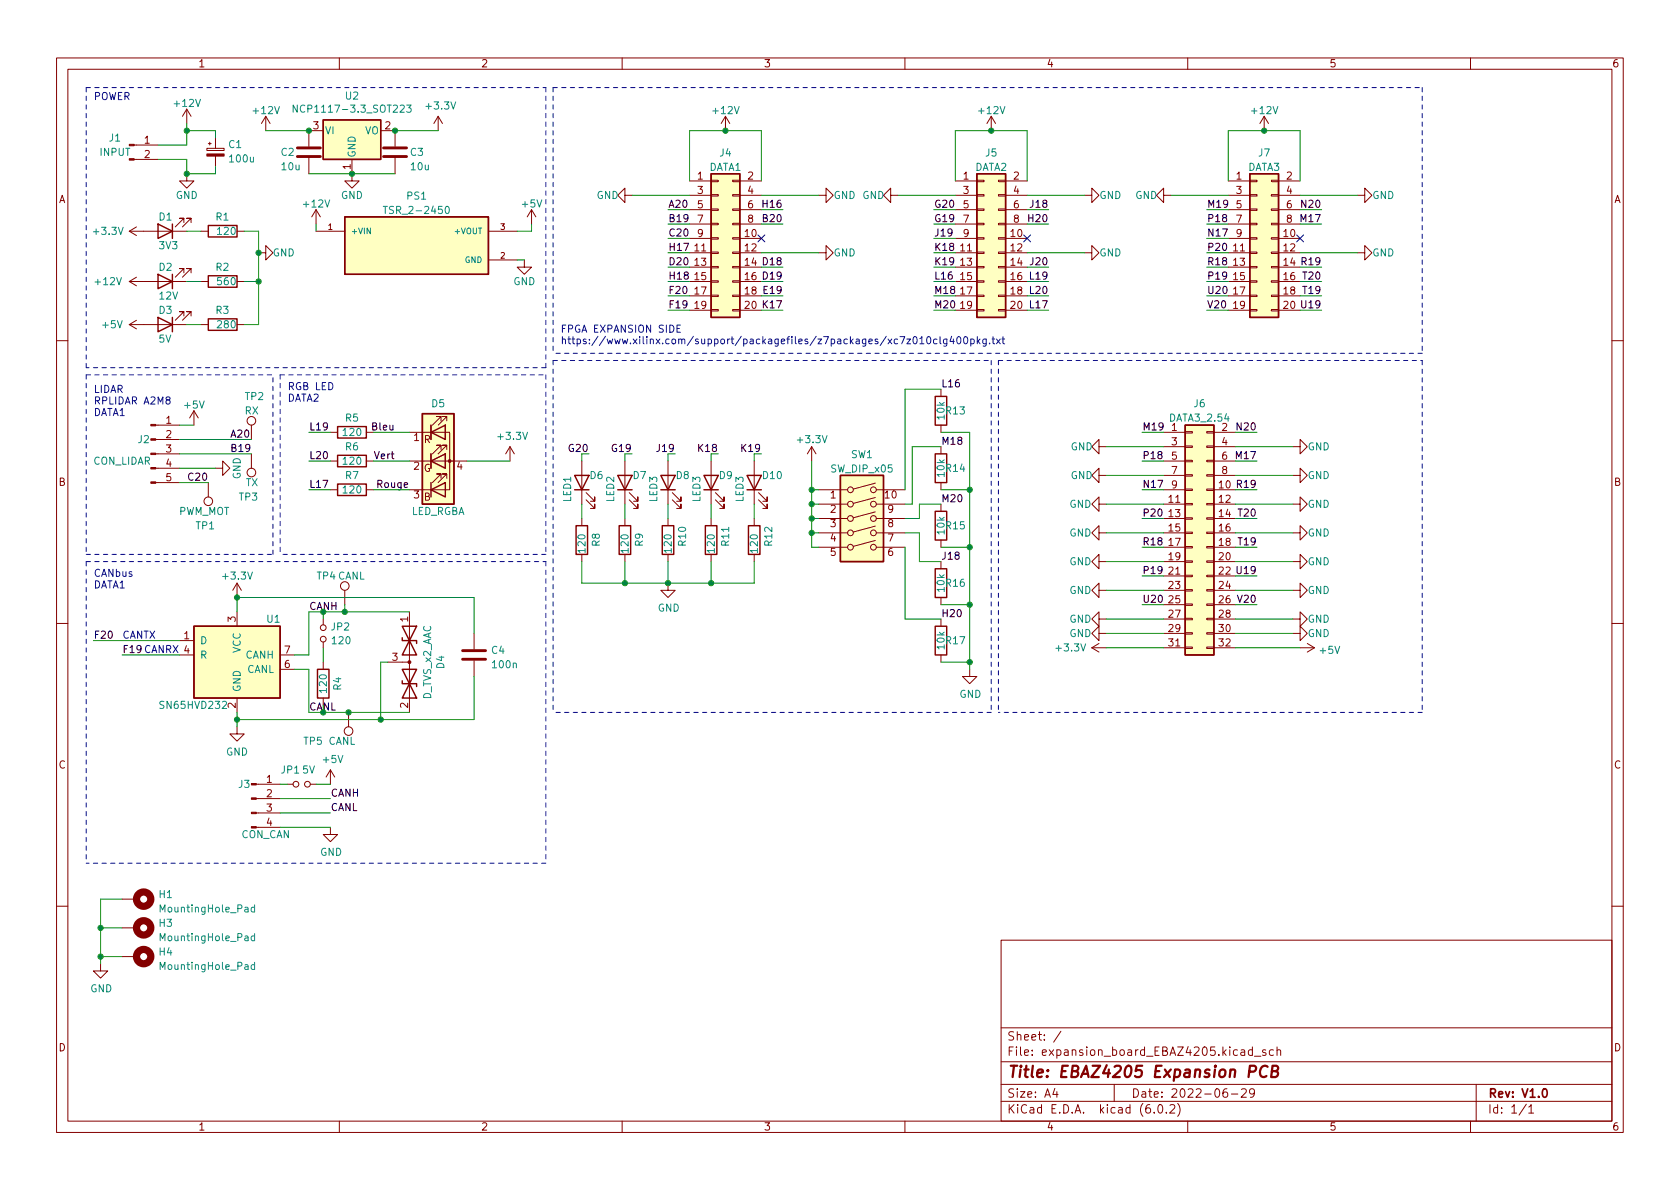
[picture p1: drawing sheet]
<svg xmlns="http://www.w3.org/2000/svg" width="297mm" height="210mm" viewBox="0 0 297 210" stroke-linecap="round" stroke-linejoin="round" font-family="sans-serif">
<g fill="none" stroke="#840000" stroke-width=".18">
<path d="M10 10.2h277v190.1h-277zM12 12.2h273v186.1h-273zM33 19.3l-.7 1.3M33 19.3v2.5M33 19.3l.8 1.3M60 10.2v2M110 10.2v2M160 10.2v2M210 10.2v2M260 10.2v2M23.7 28.2h4.2M23.7 25.6h4.2"/>
<path d="M32.5 39.4v-.8h-.8h.8l-1.5 1.5M33 30.7v1.3h1.3l-1.3 1.3-1.3-1.3h1.3M33.8 39.4v-.8h-.8h.8l-1.5 1.5M36.6 26.2h3v.4h-3zM36.8 25.4h.5M37.1 25.1v.5M38.1 24.4v1.8M38.1 27.6v1.9M47 20.6l-.8 1.2M47 20.6v2.5M47 20.6l.8 1.2M54.6 27.9v2.8"/>
<path d="M55.9 37.1l-.8 1.2M55.9 37.1v2.5M55.9 37.1l.7 1.2M57.1 23.1h-2.5v2.8M62.2 28.2v3.8h1.3l-1.3 1.3-1.2-1.3h1.2M67.3 23.1h2.5v2.8M69.8 27.9v2.8M77.5 20.6l-.8 1.2M77.5 20.6v2.5M77.5 20.6l.7 1.2M94 37.1l-.8 1.2M94 37.1v2.5"/>
<path d="M94 37.1l.7 1.2M110.5 34.5v-1.2l-1.3 1.2 1.3 1.3v-1.3h1.3M121.9 32h3.8M121.9 34.5h3.8M121.9 37.1h3.8M121.9 39.6h3.8M125.7 39.5h1.3v.2h-1.3zM125.7 37h1.3v.2h-1.3zM125.7 34.4h1.3v.3h-1.3zM125.7 31.9h1.3v.2h-1.3zM128.3 20.6l-.8 1.2M128.3 20.6v2.5"/>
<path d="M128.3 20.6l.7 1.2M129.5 39.5h1.3v.2h-1.3zM129.5 37h1.3v.2h-1.3zM129.5 34.4h1.3v.3h-1.3zM129.5 31.9h1.3v.2h-1.3zM130.8 32h3.8M130.8 34.5h3.8M130.8 37.1h3.8M130.8 39.6h3.8M144.8 34.5h1.2v-1.2l1.3 1.2-1.3 1.3v-1.3M157.5 34.5v-1.2l-1.3 1.2 1.3 1.3v-1.3h1.2M168.9 32h3.8"/>
<path d="M168.9 34.5h3.8M168.9 37.1h3.8M168.9 39.6h3.8M172.7 39.5h1.3v.2h-1.3zM172.7 37h1.3v.2h-1.3zM172.7 34.4h1.3v.3h-1.3zM172.7 31.9h1.3v.2h-1.3zM175.3 20.6l-.8 1.2M175.3 20.6v2.5M175.3 20.6l.7 1.2M176.5 39.5h1.3v.2h-1.3zM176.5 37h1.3v.2h-1.3z"/>
<path d="M176.5 34.4h1.3v.3h-1.3zM176.5 31.9h1.3v.2h-1.3zM177.8 32h3.8M177.8 34.5h3.8M177.8 37.1h3.8M177.8 39.6h3.8M191.8 34.5h1.2v-1.2l1.3 1.2-1.3 1.3v-1.3M205.7 34.5v-1.2l-1.2 1.2 1.2 1.3v-1.3h1.3M217.2 32h3.8M217.2 34.5h3.8M217.2 37.1h3.8M217.2 39.6h3.8"/>
<path d="M221 39.5h1.2v.2h-1.2zM221 37h1.2v.2h-1.2zM221 34.4h1.2v.3h-1.2zM221 31.9h1.2v.2h-1.2zM223.5 20.6l-.7 1.2M223.5 20.6v2.5M223.5 20.6l.8 1.2M224.8 39.5h1.3v.2h-1.3zM224.8 37h1.3v.2h-1.3zM224.8 34.4h1.3v.3h-1.3zM224.8 31.9h1.3v.2h-1.3zM226.1 32h3.8"/>
<path d="M226.1 34.5h3.8M226.1 37.1h3.8M226.1 39.6h3.8M240 34.5h1.3v-1.2l1.3 1.2-1.3 1.3v-1.3M22.9 49.8h10.1M22.9 40.9l1.2 .8M22.9 40.9h10.1M22.9 57.4l1.2 .8M22.9 57.4h10.1M22.9 49.8l1.2 .7M24.1 40.1l-1.2 .8M24.1 56.6l-1.2 .8"/>
<path d="M24.1 49l-1.2 .8M32.5 48.3v-.8h-.8h.8l-1.5 1.5M32.5 55.9v-.8h-.8h.8l-1.5 1.5M33.8 48.3v-.8h-.8h.8l-1.5 1.5M33.8 55.9v-.8h-.8h.8l-1.5 1.5M35.6 49.8h1.2M35.6 40.9h1.2M35.6 57.4h1.2M41.9 49.8h1.3M41.9 40.9h1.3M41.9 57.4h1.3M45.7 44.7h1.3v-1.3l1.3 1.3-1.3 1.3v-1.3"/>
<path d="M55.9 40.9h5.1M86.4 40.9h5M86.4 46h5M92.7 46v1.2h1.3l-1.3 1.3-1.3-1.3h1.3M121.9 49.8h3.8M121.9 42.2h3.8M121.9 44.7h3.8M121.9 47.2h3.8M121.9 52.3h3.8M121.9 54.9h3.8M125.7 54.7h1.3v.3h-1.3zM125.7 52.2h1.3v.2h-1.3z"/>
<path d="M125.7 49.7h1.3v.2h-1.3zM125.7 47.1h1.3v.3h-1.3zM125.7 44.6h1.3v.2h-1.3zM125.7 42h1.3v.3h-1.3zM129.5 54.7h1.3v.3h-1.3zM129.5 52.2h1.3v.2h-1.3zM129.5 49.7h1.3v.2h-1.3zM129.5 47.1h1.3v.3h-1.3zM129.5 44.6h1.3v.2h-1.3zM129.5 42h1.3v.3h-1.3zM130.8 49.8h3.8M130.8 42.2h3.8"/>
<path d="M130.8 44.7h3.8M130.8 47.2h3.8M130.8 52.3h3.8M130.8 54.9h3.8M144.8 44.7h1.2v-1.3l1.3 1.3-1.3 1.3v-1.3M168.9 49.8h3.8M168.9 42.2h3.8M168.9 44.7h3.8M168.9 47.2h3.8M168.9 52.3h3.8M168.9 54.9h3.8M172.7 54.7h1.3v.3h-1.3z"/>
<path d="M172.7 52.2h1.3v.2h-1.3zM172.7 49.7h1.3v.2h-1.3zM172.7 47.1h1.3v.3h-1.3zM172.7 44.6h1.3v.2h-1.3zM172.7 42h1.3v.3h-1.3zM176.5 54.7h1.3v.3h-1.3zM176.5 52.2h1.3v.2h-1.3zM176.5 49.7h1.3v.2h-1.3zM176.5 47.1h1.3v.3h-1.3zM176.5 44.6h1.3v.2h-1.3zM176.5 42h1.3v.3h-1.3zM177.8 49.8h3.8"/>
<path d="M177.8 42.2h3.8M177.8 44.7h3.8M177.8 47.2h3.8M177.8 52.3h3.8M177.8 54.9h3.8M191.8 44.7h1.2v-1.3l1.3 1.3-1.3 1.3v-1.3M217.2 49.8h3.8M217.2 42.2h3.8M217.2 44.7h3.8M217.2 47.2h3.8M217.2 52.3h3.8M217.2 54.9h3.8"/>
<path d="M221 54.7h1.2v.3h-1.2zM221 52.2h1.2v.2h-1.2zM221 49.7h1.2v.2h-1.2zM221 47.1h1.2v.3h-1.2zM221 44.6h1.2v.2h-1.2zM221 42h1.2v.3h-1.2zM224.8 54.7h1.3v.3h-1.3zM224.8 52.2h1.3v.2h-1.3zM224.8 49.7h1.3v.2h-1.3zM224.8 47.1h1.3v.3h-1.3zM224.8 44.6h1.3v.2h-1.3zM224.8 42h1.3v.3h-1.3z"/>
<path d="M226.1 49.8h3.8M226.1 42.2h3.8M226.1 44.7h3.8M226.1 47.2h3.8M226.1 52.3h3.8M226.1 54.9h3.8M240 44.7h1.3v-1.3l1.3 1.3-1.3 1.3v-1.3M10 60.2h2M27.5 77.7h4.2M27.5 75.2h4.2M34.3 72.6l-.8 1.3M34.3 72.6v2.6"/>
<path d="M34.3 72.6l.8 1.3M44.4 75.2v2.5M58.4 76.4h1.3M64.8 76.4h1.2M72.4 76.4h7.1v10.2h-7.1M76.2 75.2v2.5M78 79.5v-.8h-.8h.8l-1.5 1.6M78 74.4v-.7h-.8h.8l-1.5 1.5M78.7 75.2v2.5zM78.7 75.2h.1M79 79.5v-.8h-.8h.8l-1.5 1.6M79 74.4v-.7h-.8h.8l-1.5 1.5"/>
<path d="M90.2 79l-.8 1.3M90.2 79v2.5M90.2 79l.7 1.3M143.5 79l-.8 1.3M143.5 79v2.5M143.5 79l.8 1.3M166.4 68.8v1.3M166.4 75.2v1.2M166.4 79v1.3M194.3 79v-1.3l-1.3 1.3 1.3 1.3v-1.3h1.3M205.7 76.4h3.8M205.7 79h3.8"/>
<path d="M209.5 78.9h1.3v.2h-1.3zM209.5 76.3h1.3v.3h-1.3zM213.4 78.9h1.2v.2h-1.2zM213.4 76.3h1.2v.3h-1.2zM214.6 76.4h3.8M214.6 79h3.8M228.6 79h1.3v-1.3l1.2 1.3-1.2 1.3v-1.3M285 60.2h2M27.5 85.3h4.2M27.5 82.8h4.2M27.5 80.3h4.2M36.8 85.3v2.6"/>
<path d="M38.1 82.8h1.3v-1.3l1.2 1.3-1.2 1.3v-1.3M44.4 80.3v2.5M58.4 86.6h1.3M58.4 81.5h1.3M64.8 86.6h1.2M64.8 81.5h1.2M72.4 81.5h2.5M76.2 80.3v2.5M76.2 81.5h6.3M78 84.6v-.8h-.8h.8l-1.5 1.5M78.7 80.3v2.5zM78.7 80.3h.1"/>
<path d="M79 84.6v-.8h-.8h.8l-1.5 1.5M102.9 81.5v7.6M102.9 91.7v1.3M102.9 98v1.3M103.6 88.4l1.6 1.5v-.8v.8h-.8M103.6 87.1l1.6 1.5v-.7v.7h-.8M110.5 81.5v7.6M110.5 91.7v1.3M110.5 98v1.3M111.3 88.4l1.5 1.5v-.8v.8h-.8M111.3 87.1l1.5 1.5v-.7v.7h-.8M118.1 81.5v7.6"/>
<path d="M118.1 91.7v1.3M118.1 98v1.3M118.9 88.4l1.5 1.5v-.8v.8h-.8M118.9 87.1l1.5 1.5v-.7v.7h-.8M125.7 81.5v7.6M125.7 91.7v1.3M125.7 98v1.3M126.5 88.4l1.5 1.5v-.8v.8h-.7M126.5 87.1l1.5 1.5v-.7v.7h-.7M133.3 81.5v7.6M133.3 91.7v1.3M133.3 98v1.3"/>
<path d="M134.1 88.4l1.5 1.5v-.8v.8h-.7M134.1 87.1l1.5 1.5v-.7v.7h-.7M144.8 86.6h5.1M144.8 89.1h5.1M144.8 91.7h5.1M144.8 94.2h5.1M144.8 96.8h5.1M154.8 95.6l-3.9 1M154.8 93l-3.9 1.1M154.8 90.5l-3.9 1.1M154.8 88l-3.9 1M154.8 85.4l-3.9 1.1"/>
<path d="M154.9 86.6h5.1M154.9 89.1h5.1M154.9 91.7h5.1M154.9 94.2h5.1M154.9 96.8h5.1M166.4 85.3v1.3M166.4 89.1v1.3M166.4 95.5v1.3M166.4 99.3v1.3M194.3 84.1v-1.3l-1.3 1.3 1.3 1.2v-1.2h1.3M194.3 89.1v-1.2l-1.3 1.2 1.3 1.3v-1.3h1.3M194.3 94.2v-1.2l-1.3 1.2 1.3 1.3v-1.3h1.3"/>
<path d="M194.3 99.3v-1.3l-1.3 1.3 1.3 1.3v-1.3h1.3M205.7 86.6h3.8M205.7 81.5h3.8M205.7 89.1h3.8M205.7 91.7h3.8M205.7 94.2h3.8M205.7 96.8h3.8M205.7 99.3h3.8M205.7 84.1h3.8M209.5 99.2h1.3v.2h-1.3zM209.5 96.6h1.3v.3h-1.3zM209.5 94.1h1.3v.3h-1.3z"/>
<path d="M209.5 91.6h1.3v.2h-1.3zM209.5 89h1.3v.3h-1.3zM209.5 86.5h1.3v.2h-1.3zM209.5 83.9h1.3v.3h-1.3zM209.5 81.4h1.3v.3h-1.3zM213.4 99.2h1.2v.2h-1.2zM213.4 96.6h1.2v.3h-1.2zM213.4 94.1h1.2v.3h-1.2zM213.4 91.6h1.2v.2h-1.2zM213.4 89h1.2v.3h-1.2zM213.4 86.5h1.2v.2h-1.2zM213.4 83.9h1.2v.3h-1.2z"/>
<path d="M213.4 81.4h1.2v.3h-1.2zM214.6 86.6h3.8M214.6 81.5h3.8M214.6 89.1h3.8M214.6 91.7h3.8M214.6 94.2h3.8M214.6 96.8h3.8M214.6 99.3h3.8M214.6 84.1h3.8M228.6 84.1h1.3v-1.3l1.2 1.3-1.2 1.2v-1.2M228.6 89.1h1.3v-1.2l1.2 1.2-1.2 1.3v-1.3M228.6 94.2h1.3v-1.2l1.2 1.2-1.2 1.3v-1.3"/>
<path d="M228.6 99.3h1.3v-1.3l1.2 1.3-1.2 1.3v-1.3M10 110.2h2M31.7 113.3h2.6M31.7 115.8h2.6M41.9 103.1v2.6M41.9 108.2v2.5M41.9 103.1l-.8 1.3M41.9 103.1l.8 1.3M49.5 115.8h2.6M49.5 118.4h2.6M57.1 109.5v1M57.1 113.5v1"/>
<path d="M57.1 117.1v1.3M61 104.4v2.5M68.6 117.1h3.8M72.4 108.2v17.8M83.8 112v2.8M83.8 116.8v2.8M118.1 103.1v1.3h1.3l-1.3 1.3-1.3-1.3h1.3M166.4 105.7v1.2M166.4 109.5v1.2M166.4 115.8v1.3M171.4 118.4v1.2h1.3l-1.3 1.3-1.2-1.3h1.2M193 114.5h2.6"/>
<path d="M193 114.5l1.3 .8M194.3 112v-1.3l-1.3 1.3 1.3 1.3v-1.3h1.3M194.3 109.5v-1.3l-1.3 1.3 1.3 1.2v-1.2h1.3M194.3 104.4v-1.3l-1.3 1.3 1.3 1.3v-1.3h1.3M194.3 113.8l-1.3 .7M205.7 114.5h3.8M205.7 101.8h3.8M205.7 104.4h3.8M205.7 106.9h3.8M205.7 109.5h3.8M205.7 112h3.8M209.5 114.4h1.3v.3h-1.3z"/>
<path d="M209.5 111.9h1.3v.2h-1.3zM209.5 109.3h1.3v.3h-1.3zM209.5 106.8h1.3v.3h-1.3zM209.5 104.3h1.3v.2h-1.3zM209.5 101.7h1.3v.3h-1.3zM213.4 114.4h1.2v.3h-1.2zM213.4 111.9h1.2v.2h-1.2zM213.4 109.3h1.2v.3h-1.2zM213.4 106.8h1.2v.3h-1.2zM213.4 104.3h1.2v.2h-1.2zM213.4 101.7h1.2v.3h-1.2zM214.6 114.5h3.8"/>
<path d="M214.6 101.8h3.8M214.6 104.4h3.8M214.6 106.9h3.8M214.6 109.5h3.8M214.6 112h3.8M228.6 104.4h1.3v-1.3l1.2 1.3-1.2 1.3v-1.3M228.6 109.5h1.3v-1.3l1.2 1.3-1.2 1.2v-1.2M228.6 112h1.3v-1.3l1.2 1.3-1.2 1.3v-1.3M229.9 114.5h2.5M231.1 113.8l1.3 .7M232.4 114.5l-1.3 .8M285 110.2h2"/>
<path d="M41.9 128.5v1.3h1.3l-1.3 1.3-1.3-1.3h1.3M41.9 123.4v2.6M45.3 138.7h4.2M50.8 138.7h1M54.9 138.7h1M57.1 123.4v1.3M58.4 136.1l-.7 1.3M58.4 136.1v2.6M58.4 136.1l.8 1.3M61.6 126v2.5M21.6 159h2.5M45.3 143.8h4.2"/>
<path d="M45.3 141.2h4.2M45.7 146.3h3.8M58.4 146.3v1.3h1.3l-1.3 1.2-1.3-1.2h1.3M10 160.2h2M17.8 170.4v1.3h1.2l-1.2 1.3-1.3-1.3h1.3M21.6 169.2h2.5M21.6 164.1h2.5M177 166.3h108v32h-108zM285 160.2h2M60 198.3v2M110 198.3v2M160 198.3v2"/>
<path d="M177 194.8h108M177 191.8h108M177 187.8h108M177 181.8h108M186.5 192.5l-.4 1h1M186.9 193v1M187.6 182.4l-1.3 1.9M197 191.8v3M204.1 196.7v.1M204.9 195.4l.2-.1a.81 .81 0 0 1 .6 .7 .81 .81 0 0 1-.3 .8h-.2a.81 .81 0 0 1-.6-.6 .81 .81 0 0 1 .3-.8zM206.2 196.7v.1M206.9 195.5l.5-.2 .2 .2 .1 .3-.9 1h.9"/>
<path d="M208.2 195.1a1.72 1.72 0 0 1 0 2.3M210 198.3v2M216.9 192.5a.59 .59 0 0 0-.7 .7v.5l.2 .3h.4l.2-.1 .1-.5-.2-.2-.4-.1-.3 .3M217.7 193.5h1.2M219.5 192.7l.6-.2 .2 .2 .1 .3-1 1h1M221.4 185.7l-.4-.1-.3 .3v.4l.2 .3h.5M221.4 185.1v1.5M221.8 193.2l-.3 .3-.4-.1-.2-.2 .2-.6 .4-.1 .2 .2a.99 .99 0 0 1-.3 1.3h-.3M221.8 186.8h1.1M223.8 185.7l-.4-.1-.2 .2 .1 .3 .5 .1v.4h-.6M225.1 185.7l-.4-.1-.3 .3v.4l.2 .3h.5M225.8 185.8l.2-.2 .4 .1v.9"/>
<path d="M225.8 185.1v1.5M260 198.3v2M261 191.8v6.5M269.9 195.3l-1.3 1.9M270.3 195.8l.4-.5v1.5M270.3 196.8h.9"/>
<circle cx="44.4" cy="74.4" r=".76"/>
<circle cx="36.8" cy="88.6" r=".76"/>
<circle cx="44.4" cy="83.6" r=".76"/>
<circle cx="150.4" cy="96.8" r=".51"/>
<circle cx="150.4" cy="94.2" r=".51"/>
<circle cx="150.4" cy="89.1" r=".51"/>
<circle cx="150.4" cy="86.6" r=".51"/>
<circle cx="150.4" cy="91.7" r=".51"/>
<circle cx="154.4" cy="94.2" r=".51"/>
<circle cx="154.4" cy="89.1" r=".51"/>
<circle cx="154.4" cy="86.6" r=".51"/>
<circle cx="154.4" cy="91.7" r=".51"/>
<circle cx="154.4" cy="96.8" r=".51"/>
<circle cx="57.2" cy="111" r=".51"/>
<circle cx="57.2" cy="113" r=".51"/>
<circle cx="61" cy="103.6" r=".76"/>
<circle cx="52.3" cy="138.7" r=".51"/>
<circle cx="54.4" cy="138.7" r=".51"/>
<circle cx="61.6" cy="129.3" r=".76"/>
</g>
<path d="M272.9 192.6l.2-.1a.8 .8 0 0 1 .5 .8 .8 .8 0 0 1-.5 .7 1 1 0 0 1-.2-1.4z" fill="none" stroke="#840000" stroke-width=".3"/>
<path d="M220.9 189.5h.7a.55 .55 0 0 0 .5-.5 .55 .55 0 0 0-.3-.5h-.8l-.2 2M224.1 188.7a.88 .88 0 0 0-1-.1 .88 .88 0 0 0-.3 1 .69 .69 0 0 0 .3 .8 .69 .69 0 0 0 .8-.1M224.9 189.4l.9-.1a.46 .46 0 0 0 .2-.4 .46 .46 0 0 0-.3-.4h-.7l-.2 2h.7a.53 .53 0 0 0 .5-.5 .53 .53 0 0 0-.5-.6" fill="none" stroke="#840000" stroke-width=".4"/>
<g fill="none" stroke="#840000" stroke-width=".25">
<path d="M27.9 39.6l2.6 1.3-2.6 1.3zM30.5 39.6v2.6M36.8 39.9h5.1v2h-5.1zM57.1 21.2h10.2v7h-10.2zM61 38.3h25.4v10.2h-25.4zM125.7 30.7h5.1v25.4h-5.1zM172.7 30.7h5.1v25.4h-5.1zM221 30.7h5.1v25.4h-5.1zM27.9 48.5l2.6 1.3-2.6 1.2zM27.9 56.1l2.6 1.3-2.6 1.3zM30.5 48.5v2.5M30.5 56.1v2.6"/>
<path d="M36.8 48.8h5.1v2h-5.1zM36.8 56.4h5.1v2h-5.1zM59.7 75.4h5.1v2.1h-5.1zM74.7 73.1h5.6v16h-5.6zM76.2 76.4l2.5-1.2v2.5zM76.2 75.2v2.5M165.4 70.1h2v5.1h-2zM209.5 75.2h5.1v40.6h-5.1zM59.7 80.5h5.1v2h-5.1zM59.7 85.6h5.1v2h-5.1zM76.2 86.6l2.5-1.3v2.6zM76.2 81.5l2.5-1.2v2.5z"/>
<path d="M76.2 80.3v2.5M76.2 85.3v2.6M101.6 84.1h2.5l-1.2 2.5zM101.6 86.6h2.5M101.9 93h2v5h-2zM109.2 84.1h2.6l-1.3 2.5zM109.2 86.6h2.6M109.5 93h2v5h-2zM116.8 84.1h2.6l-1.3 2.5zM116.8 86.6h2.6M117.1 93h2v5h-2zM124.5 84.1h2.5l-1.3 2.5z"/>
<path d="M124.5 86.6h2.5M124.7 93h2v5h-2zM132.1 84.1h2.5l-1.3 2.5zM132.1 86.6h2.5M132.3 93h2.1v5h-2.1zM148.6 84.1h7.6v15.2h-7.6zM165.4 80.3h2v5h-2zM165.4 90.4h2v5.1h-2zM34.3 110.7h15.2v12.7h-15.2zM56.1 118.4h2.1v5h-2.1zM71.1 112.8v.5h2.6v.5M71.1 110.7h2.6l-2.6 5.1h2.6z"/>
<path d="M71.1 118.4h2.6l-2.6 5h2.6zM165.4 110.7h2v5.1h-2zM165.4 100.6h2v5.1h-2zM71.1 120.4v.5h2.6v.5"/>
</g>
<g fill="none" stroke="#840000" stroke-width="1.3">
<circle cx="25.4" cy="159" r="1.27"/>
<circle cx="25.4" cy="169.2" r="1.27"/>
<circle cx="25.4" cy="164.1" r="1.27"/>
</g>
<path d="M52.6 18.6v1.2l-.8-1.2v1.2M71.9 18.6h.8l-.4 .5 .3 .1v.5l-.1 .1-.6-.1M67.8 36.5h.7M78.8 36.6l.2-.1a.68 .68 0 0 1 .5 .6 .68 .68 0 0 1-.5 .7l-.2-.2-.1-.3zM45 170.6h-.3l-.3 .2 .1 .6h.5M45 160.5l-.3-.1-.3 .3 .1 .5h.5M45 165.6l-.3-.1-.3 .3 .1 .5h.5M45 160v1.3M45 165.1v1.3M45 170.2v1.2" fill="none" stroke="#008484" stroke-width=".18"/>
<g fill="#840000" stroke="#840000" stroke-width=".18">
<path d="M44.4 146.2h.9v.2h-.9z"/>
<path d="M44.4 143.6h.9v.3h-.9z"/>
<path d="M44.4 141.1h.9v.2h-.9z"/>
<path d="M44.4 138.6h.9v.2h-.9z"/>
<path d="M36.6 27.2h3v.4h-3z"/>
<path d="M22.9 28.1h.8v.2h-.8z"/>
<path d="M22.9 25.5h.8v.3h-.8z"/>
<path d="M26.7 85.2h.8v.3h-.8z"/>
<path d="M26.7 82.7h.8v.2h-.8z"/>
<path d="M26.7 80.1h.8v.3h-.8z"/>
<path d="M26.7 77.6h.8v.2h-.8z"/>
<path d="M26.7 75.1h.8v.2h-.8z"/>
<circle cx="79.5" cy="81.5" r=".25"/>
<circle cx="72.4" cy="117.1" r=".25"/>
</g>
<g fill="#ffffc2" stroke="#ffffc2" stroke-width=".18">
<path d="M57.1 21.2h10.2v7h-10.2z"/>
<path d="M34.3 110.7h15.2v12.7h-15.2z"/>
<path d="M74.7 73.1h5.6v16h-5.6z"/>
<path d="M148.6 84.1h7.6v15.2h-7.6z"/>
<path d="M125.7 30.7h5.1v25.4h-5.1z"/>
<path d="M172.7 30.7h5.1v25.4h-5.1z"/>
<path d="M221 30.7h5.1v25.4h-5.1z"/>
<path d="M61 38.3h25.4v10.2h-25.4z"/>
<path d="M209.5 75.2h5.1v40.6h-5.1z"/>
</g>
<path d="M52.6 26.2h4M52.6 27.7h4M67.8 26.2h4.1M67.8 27.7h4.1M81.8 116.6h4.1M81.8 115.1h4.1" fill="none" stroke="#840000" stroke-width=".51"/>
<g fill="none" stroke="#0000c2" stroke-width=".18">
<path d="M119.7 58.1h.4M120.3 57.5h-.6v1.3h.6M161.5 59.6l.2-.1a.68 .68 0 0 1 .5 .7 .68 .68 0 0 1-.5 .6l-.2-.1-.1-.4zM162.6 59.9l.4-.4v1.3M164 59.6l.1-.1a.68 .68 0 0 1 .5 .7 .68 .68 0 0 1-.5 .6l-.1-.1-.2-.4zM166.2 59.5v1.1l.2 .2M167.4 60v1l-.2 .2h-.3M168.3 59.5l-.3 .9h.7M168.6 60v.8M169.3 59.6l.2-.1a.68 .68 0 0 1 .4 .7 .68 .68 0 0 1-.4 .6 .84 .84 0 0 1-.2-1.2zM170.6 59.6l.1-.1a.68 .68 0 0 1 .4 .7 .68 .68 0 0 1-.4 .6 .84 .84 0 0 1-.1-1.2zM171.6 60v1.2"/>
<path d="M172.8 59.5v1.3M173.3 60l-.5 .4M174.4 60v1l-.3 .2h-.3M175.4 60h.5M175.6 59.5v1.1l.3 .2M176.2 60l.6 .8M176.8 60l-.6 .8M177.2 60h.4M177.3 59.5v1.1l.3 .2M29.6 70.7l-.3-.2 .1-.2 .2-.1h.4l.1 .2-.1 .2-.5 .2-.2 .2v.2l.3 .3h.2l.3-.3v-.2l-.3-.3M162.6 60.8h.8M165.7 60h-.4l-.2 .2 .1 .5h.5"/>
<path d="M167.4 60h-.3l-.3 .2 .1 .5h.5M171.6 60h.4l.3 .2-.2 .5h-.5M172.9 60.3l.4 .5M174.4 60h-.4l-.2 .2 .1 .5h.5M175 60.7v.1"/>
</g>
<g fill="none" stroke="#0000c2" stroke-width=".18" stroke-dasharray=".8 .8">
<path d="M15.2 15.5v49.5M15.2 15.5h81.3M96.5 15.5v49.5M97.8 15.5h153.7M97.8 15.5v47M251.5 15.5v47M15.2 66.3h33.1M15.2 66.3v31.7M49.5 66.3h47M49.5 66.3v31.7M96.5 65h-81.3M96.5 66.3v31.7"/>
<path d="M97.8 63.7h77.5M97.8 63.7v62.3M175.3 63.7v62.3M176.5 63.7v62.3M176.5 63.7h75M251.5 62.5h-153.7M251.5 63.7v62.3M15.2 99.3h81.3M15.2 98h33.1M15.2 99.3v53.3M48.3 98v-31.7M96.5 99.3v53.3"/>
<path d="M96.5 98h-47M175.3 126h-77.5M251.5 126h-75M96.5 152.6h-81.3"/>
</g>
<g fill="none" stroke="#008400" stroke-width=".18">
<path d="M27.9 28.2h5.1v2.5h5.1v-1.2M33 23.1h5.1v1.3M33 21.8v3.8h-5.1M47 23.1h7.6M54.6 30.7h15.2M55.9 39.6v1.3M69.8 23.1h7.7M94 39.6v1.3h-2.6M111.8 34.5h10.1M118.1 39.6h3.8M118.1 37.1h3.8M121.9 32v-8.9h12.7v8.9"/>
<path d="M134.6 34.5h10.2M134.6 39.6h3.8M134.6 37.1h3.8M158.7 34.5h10.2M165.1 39.6h3.8M165.1 37.1h3.8M168.9 32v-8.9h12.7v8.9M181.6 34.5h10.2M181.6 39.6h3.8M181.6 37.1h3.8M207 34.5h10.2M213.4 39.6h3.8"/>
<path d="M213.4 37.1h3.8M217.2 32v-8.9h12.7v8.9M229.9 34.5h10.1M229.9 39.6h3.8M229.9 37.1h3.8M33 49.8h2.6M33 57.4h2.6M33 40.9h2.6M43.2 49.8h2.5M43.2 40.9h2.5v16.5h-2.5M91.4 46h1.3M118.1 44.7h3.8"/>
<path d="M118.1 54.9h3.8M118.1 49.8h3.8M118.1 52.3h3.8M118.1 47.2h3.8M118.1 42.2h3.8M134.6 44.7h10.2M134.6 54.9h3.8M134.6 49.8h3.8M134.6 52.3h3.8M134.6 47.2h3.8M165.1 44.7h3.8M165.1 54.9h3.8"/>
<path d="M165.1 49.8h3.8M165.1 52.3h3.8M165.1 47.2h3.8M165.1 42.2h3.8M181.6 44.7h10.2M181.6 54.9h3.8M181.6 49.8h3.8M181.6 52.3h3.8M181.6 47.2h3.8M213.4 44.7h3.8M213.4 54.9h3.8M213.4 49.8h3.8"/>
<path d="M213.4 52.3h3.8M213.4 47.2h3.8M213.4 42.2h3.8M229.9 44.7h10.1M229.9 54.9h3.8M229.9 49.8h3.8M229.9 52.3h3.8M229.9 47.2h3.8M31.7 77.7h12.7M31.7 75.2h2.6M54.6 76.4h3.8M66 76.4h6.4"/>
<path d="M166.4 79h-5.1v10.1h-1.3M166.4 76.4h5v42M166.4 68.8h-6.4v17.8M195.6 79h10.1M201.9 76.4h3.8M218.4 79h10.2M218.4 76.4h3.8M31.7 82.8h6.4M31.7 80.3h12.7M31.7 85.3h5.1M54.6 81.5h3.8M54.6 86.6h3.8"/>
<path d="M66 81.5h6.4M66 86.6h6.4M82.5 81.5h7.7M102.9 80.3v1.2M102.9 89.1v2.6M102.9 99.3v3.8h30.4v-3.8M110.5 80.3v1.2M110.5 89.1v2.6M110.5 99.3v3.8M118.1 80.3v1.2M118.1 89.1v2.6M118.1 99.3v3.8"/>
<path d="M125.7 80.3v1.2M125.7 89.1v2.6M125.7 99.3v3.8M133.3 80.3v1.2M133.3 89.1v2.6M143.5 89.1h1.3M143.5 81.5v15.3h1.3M143.5 86.6h1.3M143.5 94.2h1.3M143.5 91.7h1.3M160 94.2h2.6v5.1h3.8M160 96.8v12.7h6.4"/>
<path d="M166.4 89.1h-3.8v2.6h-2.6M166.4 86.6h5M166.4 96.8h5M195.6 89.1h10.1M195.6 84.1h10.1M195.6 94.2h10.1M195.6 99.3h10.1M201.9 81.5h3.8M201.9 86.6h3.8M201.9 96.8h3.8M201.9 91.7h3.8M218.4 89.1h10.2"/>
<path d="M218.4 81.5h3.8M218.4 86.6h3.8M218.4 84.1h10.2M218.4 94.2h10.2M218.4 96.8h3.8M218.4 99.3h10.2M218.4 91.7h3.8M16.5 113.3h15.2M21.6 115.8h10.1M41.9 108.2v-2.5h41.9v6.3M52.1 118.4h2.5v7.6M54.6 108.2v7.6h-2.5"/>
<path d="M57.1 114.5v2.6M61 106.9v1.3M68.6 117.1h-1.3v10.1M72.4 108.2h-15.3v1.3M83.8 119.6v7.6h-41.9M166.4 106.9h5M166.4 117.1h5M195.6 114.5h10.1M195.6 109.5h10.1M195.6 104.4h10.1M195.6 112h10.1M201.9 101.8h3.8"/>
<path d="M201.9 106.9h3.8M218.4 101.8h3.8M218.4 114.5h11.5M218.4 109.5h10.2M218.4 104.4h10.2M218.4 112h10.2M218.4 106.9h3.8M41.9 126v2.5M49.5 138.7h1.3M55.9 138.7h2.5M57.1 126h15.3M21.6 159h-3.8v11.4"/>
<path d="M49.5 146.3h8.9M49.5 143.8h8.9M49.5 141.2h8.9M17.8 164.1h3.8M17.8 169.2h3.8"/>
</g>
<path d="M134 41.5l1.2 1.3M135.2 41.5l-1.2 1.3M181 41.5l1.2 1.3M182.2 41.5l-1.2 1.3M229.3 41.5l1.2 1.3M230.5 41.5l-1.2 1.3" fill="none" stroke="#000084" stroke-width=".18"/>
<g fill="#008400" stroke="#008400" stroke-width=".18">
<circle cx="17.8" cy="164.1" r=".46"/>
<circle cx="61.6" cy="126" r=".46"/>
<circle cx="67.3" cy="127.2" r=".46"/>
<circle cx="57.1" cy="126" r=".46"/>
<circle cx="17.8" cy="169.2" r=".46"/>
<circle cx="45.7" cy="49.8" r=".46"/>
<circle cx="41.9" cy="105.7" r=".46"/>
<circle cx="69.8" cy="23.1" r=".46"/>
<circle cx="54.6" cy="23.1" r=".46"/>
<circle cx="62.2" cy="30.7" r=".46"/>
<circle cx="128.3" cy="23.1" r=".46"/>
<circle cx="118.1" cy="103.1" r=".46"/>
<circle cx="110.5" cy="103.1" r=".46"/>
<circle cx="57.1" cy="108.2" r=".46"/>
<circle cx="41.9" cy="127.2" r=".46"/>
<circle cx="61" cy="108.2" r=".46"/>
<circle cx="45.7" cy="44.7" r=".46"/>
<circle cx="33" cy="30.7" r=".46"/>
<circle cx="33" cy="23.1" r=".46"/>
<circle cx="143.5" cy="86.6" r=".46"/>
<circle cx="143.5" cy="89.1" r=".46"/>
<circle cx="143.5" cy="94.2" r=".46"/>
<circle cx="143.5" cy="91.7" r=".46"/>
<circle cx="223.5" cy="23.1" r=".46"/>
<circle cx="175.3" cy="23.1" r=".46"/>
<circle cx="171.4" cy="117.1" r=".46"/>
<circle cx="171.4" cy="86.6" r=".46"/>
<circle cx="171.4" cy="106.9" r=".46"/>
<circle cx="171.4" cy="96.8" r=".46"/>
<circle cx="125.7" cy="103.1" r=".46"/>
</g>
<text font-size="2.8" fill="#840000" x="178" y="190.6">Title: EBAZ4205 Expansion PCB</text>
<g font-size="2.1" fill="#840000">
<text x="178" y="184">Sheet: /</text>
<text x="178" y="186.7">File: expansion_board_EBAZ4205.kicad_sch</text>
<text x="178" y="196.9">KiCad E.D.A. kicad (6.0.2)</text>
<text x="178" y="194.1">Size: A4</text>
<text x="200" y="194.1">Date: 2022-06-29</text>
<text x="263" y="194.1">Rev: V1.0</text>
<text x="263" y="196.9">Id: 1/1</text>
</g>
<g font-size="1.8" fill="#840000">
<text x="35" y="11.9">1</text>
<text x="85" y="11.9">2</text>
<text x="135" y="11.9">3</text>
<text x="185" y="11.9">4</text>
<text x="235" y="11.9">5</text>
<text x="285" y="11.9">6</text>
<text x="55.4" y="22.9">3</text>
<text x="68.1" y="22.9">2</text>
<text x="25.5" y="25.4">1</text>
<text x="25.5" y="27.9">2</text>
<text x="62" y="30" transform="rotate(-90 62 30)">1</text>
<text x="10.3" y="35.9">A</text>
<text x="123.3" y="31.7">1</text>
<text x="123.3" y="34.3">3</text>
<text x="132.2" y="31.7">2</text>
<text x="132.2" y="34.3">4</text>
<text x="170.3" y="31.7">1</text>
<text x="170.3" y="34.3">3</text>
<text x="179.2" y="31.7">2</text>
<text x="179.2" y="34.3">4</text>
<text x="218.6" y="31.7">1</text>
<text x="218.6" y="34.3">3</text>
<text x="227.5" y="31.7">2</text>
<text x="227.5" y="34.3">4</text>
<text x="285.3" y="35.9">A</text>
<text x="123.3" y="36.8">5</text>
<text x="123.3" y="39.4">7</text>
<text x="123.3" y="41.9">9</text>
<text x="131.7" y="41.9">10</text>
<text x="132.2" y="36.8">6</text>
<text x="132.2" y="39.4">8</text>
<text x="170.3" y="36.8">5</text>
<text x="170.3" y="39.4">7</text>
<text x="170.3" y="41.9">9</text>
<text x="178.7" y="41.9">10</text>
<text x="179.2" y="36.8">6</text>
<text x="179.2" y="39.4">8</text>
<text x="218.6" y="36.8">5</text>
<text x="218.6" y="39.4">7</text>
<text x="218.6" y="41.9">9</text>
<text x="227" y="41.9">10</text>
<text x="227.5" y="36.8">6</text>
<text x="227.5" y="39.4">8</text>
<text x="122.8" y="44.4">11</text>
<text x="122.8" y="47">13</text>
<text x="131.7" y="44.4">12</text>
<text x="131.7" y="47">14</text>
<text x="169.8" y="44.4">11</text>
<text x="169.8" y="47">13</text>
<text x="178.7" y="44.4">12</text>
<text x="178.7" y="47">14</text>
<text x="218.1" y="44.4">11</text>
<text x="218.1" y="47">13</text>
<text x="227" y="44.4">12</text>
<text x="227" y="47">14</text>
<text x="122.8" y="49.5">15</text>
<text x="122.8" y="52.1">17</text>
<text x="131.7" y="49.5">16</text>
<text x="131.7" y="52.1">18</text>
<text x="169.8" y="49.5">15</text>
<text x="169.8" y="52.1">17</text>
<text x="178.7" y="49.5">16</text>
<text x="178.7" y="52.1">18</text>
<text x="218.1" y="49.5">15</text>
<text x="218.1" y="52.1">17</text>
<text x="227" y="49.5">16</text>
<text x="227" y="52.1">18</text>
<text x="122.8" y="54.6">19</text>
<text x="131.7" y="54.6">20</text>
<text x="169.8" y="54.6">19</text>
<text x="178.7" y="54.6">20</text>
<text x="218.1" y="54.6">19</text>
<text x="227" y="54.6">20</text>
<text x="29.4" y="74.9">1</text>
<text x="29.4" y="77.5">2</text>
<text x="73.2" y="78">1</text>
<text x="207.2" y="76.2">1</text>
<text x="216" y="76.2">2</text>
<text x="29.4" y="80">3</text>
<text x="29.4" y="82.5">4</text>
<text x="73.2" y="83.1">2</text>
<text x="74.9" y="83.4">G</text>
<text x="74.9" y="78.4">R</text>
<text x="80.8" y="83.1">4</text>
<text x="207.2" y="78.7">3</text>
<text x="207.2" y="81.3">5</text>
<text x="207.2" y="83.8">7</text>
<text x="216" y="78.7">4</text>
<text x="216" y="81.3">6</text>
<text x="216" y="83.8">8</text>
<text x="10.3" y="85.9">B</text>
<text x="29.4" y="85.1">5</text>
<text x="73.2" y="88.1">3</text>
<text x="74.9" y="88.5">B</text>
<text x="146.8" y="88.1">1</text>
<text x="156.5" y="88.1">10</text>
<text x="206.7" y="88.9">11</text>
<text x="207.2" y="86.4">9</text>
<text x="215.6" y="86.4">10</text>
<text x="215.6" y="88.9">12</text>
<text x="285.3" y="85.9">B</text>
<text x="146.8" y="90.7">2</text>
<text x="146.8" y="93.2">3</text>
<text x="146.8" y="95.8">4</text>
<text x="157" y="95.8">7</text>
<text x="157" y="93.2">8</text>
<text x="157" y="90.7">9</text>
<text x="206.7" y="91.4">13</text>
<text x="206.7" y="94">15</text>
<text x="215.6" y="91.4">14</text>
<text x="215.6" y="94">16</text>
<text x="146.8" y="98.3">5</text>
<text x="157" y="98.3">6</text>
<text x="206.7" y="96.5">17</text>
<text x="206.7" y="99.1">19</text>
<text x="206.7" y="101.6">21</text>
<text x="215.6" y="96.5">18</text>
<text x="215.6" y="99.1">20</text>
<text x="215.6" y="101.6">22</text>
<text x="206.7" y="104.1">23</text>
<text x="206.7" y="106.7">25</text>
<text x="215.6" y="104.1">24</text>
<text x="215.6" y="106.7">26</text>
<text x="32.5" y="113">1</text>
<text x="41.7" y="110" transform="rotate(-90 41.7 110)">3</text>
<text x="72.1" y="110" transform="rotate(-90 72.1 110)">1</text>
<text x="206.7" y="109.2">27</text>
<text x="206.7" y="111.8">29</text>
<text x="215.6" y="109.2">28</text>
<text x="215.6" y="111.8">30</text>
<text x="50.3" y="118.1">6</text>
<text x="50.3" y="115.6">7</text>
<text x="69.4" y="116.8">3</text>
<text x="206.7" y="114.3">31</text>
<text x="215.6" y="114.3">32</text>
<text x="41.7" y="125.2" transform="rotate(-90 41.7 125.2)">2</text>
<text x="72.1" y="125.2" transform="rotate(-90 72.1 125.2)">2</text>
<text x="10.3" y="135.9">C</text>
<text x="285.3" y="135.9">C</text>
<text x="47.1" y="138.4">1</text>
<text x="47.1" y="141">2</text>
<text x="47.1" y="143.5">3</text>
<text x="47.1" y="146">4</text>
<text x="10.3" y="185.9">D</text>
<text x="285.3" y="185.9">D</text>
<text x="35" y="199.9">1</text>
<text x="85" y="199.9">2</text>
<text x="135" y="199.9">3</text>
<text x="185" y="199.9">4</text>
<text x="235" y="199.9">5</text>
<text x="285" y="199.9">6</text>
</g>
<g font-size="1.8" fill="#0000c2">
<text x="16.5" y="17.7">POWER</text>
<text x="99.1" y="58.8">FPGA EXPANSION SIDE</text>
<text x="99.1" y="60.9">https://www.xilinx.com/support/packagefiles/z7packages/xc7z010clg400pkg.txt</text>
<text x="16.5" y="69.5">LIDAR</text>
<text x="16.5" y="71.5">RPLIDAR A2M8</text>
<text x="50.8" y="69">RGB LED</text>
<text x="50.8" y="71">DATA2</text>
<text x="16.5" y="73.6">DATA1</text>
<text x="16.5" y="102">CANbus</text>
<text x="16.5" y="104">DATA1</text>
<text x="21.6" y="112.9">CANTX</text>
<text x="21.6" y="115.5">F19 CANRX 4</text>
</g>
<g font-size="1.8" fill="#008484">
<text x="61.1" y="17.6">U2</text>
<text x="30.9" y="18.9">+12V</text>
<text x="44.9" y="20.2">+12V</text>
<text x="53.1" y="19.9">NCP1117-3.3_SOT223</text>
<text x="57.4" y="23.7">VI</text>
<text x="64.5" y="23.7">VO</text>
<text x="75.5" y="19.3">+3.3V</text>
<text x="126.2" y="20.2">+12V</text>
<text x="173.2" y="20.2">+12V</text>
<text x="221.4" y="20.2">+12V</text>
<text x="17.7" y="27.6">INPUT</text>
<text x="19.3" y="25">J1</text>
<text x="40.4" y="26.2">C1</text>
<text x="40.7" y="28.7">100u</text>
<text x="49.7" y="27.6">C2</text>
<text x="62.9" y="27.9" transform="rotate(-90 62.9 27.9)">GND</text>
<text x="72.6" y="27.6">C3</text>
<text x="127.3" y="27.7">J4</text>
<text x="174.3" y="27.7">J5</text>
<text x="222.5" y="27.7">J7</text>
<text x="31.1" y="35.2">GND</text>
<text x="49.9" y="30.1">10u</text>
<text x="60.3" y="35.2">GND</text>
<text x="72" y="35.3">PS1</text>
<text x="72.7" y="30.1">10u</text>
<text x="105.5" y="35.2">GND</text>
<text x="125.3" y="30.2">DATA1</text>
<text x="147.4" y="35.2">GND GND</text>
<text x="172.3" y="30.2">DATA2</text>
<text x="194.4" y="35.2">GND</text>
<text x="200.7" y="35.2">GND</text>
<text x="220.6" y="30.2">DATA3</text>
<text x="242.6" y="35.2">GND</text>
<text x="16.7" y="41.5">+3.3V</text>
<text x="28.1" y="39">D1</text>
<text x="38.2" y="39">R1</text>
<text x="38.5" y="41.5">120</text>
<text x="53.8" y="36.7">+12V</text>
<text x="68.6" y="37.8">TSR_2-2450</text>
<text x="92.4" y="36.7">+5V</text>
<text x="28.1" y="47.9">D2</text>
<text x="28.2" y="44.1">3V3</text>
<text x="38.2" y="47.9">R2</text>
<text x="48.2" y="45.3">GND</text>
<text x="147.4" y="45.3">GND</text>
<text x="194.4" y="45.3">GND</text>
<text x="242.6" y="45.3">GND</text>
<text x="17" y="50.4">+12V</text>
<text x="28.2" y="53">12V</text>
<text x="38.5" y="50.4">560</text>
<text x="90.7" y="50.4">GND</text>
<text x="18.2" y="58">+5V</text>
<text x="28.1" y="55.5">D3</text>
<text x="38.2" y="55.5">R3</text>
<text x="38.5" y="58">280</text>
<text x="28.1" y="60.6">5V</text>
<text x="43.4" y="70.7">TP2</text>
<text x="32.7" y="72.2">+5V</text>
<text x="43.3" y="73.3">RX</text>
<text x="60.8" y="77.1">120</text>
<text x="61.1" y="74.5">R5</text>
<text x="76.3" y="72">D5</text>
<text x="88.2" y="77.8">+3.3V</text>
<text x="167" y="74.1" transform="rotate(-90 167 74.1)">10k</text>
<text x="167.3" y="73.3">R13</text>
<text x="206.9" y="74.5">DATA3_2.54</text>
<text x="211.1" y="72">J6</text>
<text x="16.4" y="82.2">CON_LIDAR</text>
<text x="24.4" y="78.4">J2</text>
<text x="60.8" y="82.2">120</text>
<text x="61.1" y="79.6">R6</text>
<text x="141.2" y="78.4">+3.3V</text>
<text x="147" y="83.5">SW_DIP_x05</text>
<text x="150.5" y="81">SW1</text>
<text x="167.3" y="83.4">R14</text>
<text x="189.3" y="79.6">GND</text>
<text x="231.2" y="79.6">GND</text>
<text x="42.3" y="88.5">TP3</text>
<text x="42.5" y="84.8" transform="rotate(-90 42.5 84.8)">GND</text>
<text x="43.4" y="86">TX</text>
<text x="60.8" y="87.2">120</text>
<text x="61.1" y="84.7">R7</text>
<text x="101" y="88.7" transform="rotate(-90 101 88.7)">LED1</text>
<text x="104.3" y="84.7">D6</text>
<text x="108.6" y="88.7" transform="rotate(-90 108.6 88.7)">LED2</text>
<text x="111.9" y="84.7">D7</text>
<text x="116.2" y="88.7" transform="rotate(-90 116.2 88.7)">LED3</text>
<text x="119.6" y="84.7">D8</text>
<text x="123.8" y="88.7" transform="rotate(-90 123.8 88.7)">LED3</text>
<text x="127.2" y="84.7">D9</text>
<text x="131.4" y="88.7" transform="rotate(-90 131.4 88.7)">LED3</text>
<text x="134.9" y="84.7">D10</text>
<text x="167" y="84.3" transform="rotate(-90 167 84.3)">10k</text>
<text x="189.1" y="89.8">GND</text>
<text x="189.3" y="84.7">GND</text>
<text x="231.2" y="84.7">GND</text>
<text x="231.2" y="89.8">GND</text>
<text x="31.5" y="91.1">PWM_MOT</text>
<text x="34.7" y="93.6">TP1</text>
<text x="72.6" y="91.1">LED_RGBA</text>
<text x="167" y="94.4" transform="rotate(-90 167 94.4)">10k</text>
<text x="167.3" y="93.6">R15</text>
<text x="189.1" y="94.9">GND</text>
<text x="231.2" y="94.9">GND</text>
<text x="103.5" y="97.6" transform="rotate(-90 103.5 97.6)">120</text>
<text x="106" y="96.6" transform="rotate(-90 106 96.6)">R8</text>
<text x="111.1" y="97.6" transform="rotate(-90 111.1 97.6)">120</text>
<text x="113.7" y="96.6" transform="rotate(-90 113.7 96.6)">R9</text>
<text x="118.7" y="97.6" transform="rotate(-90 118.7 97.6)">120</text>
<text x="121.3" y="96.5" transform="rotate(-90 121.3 96.5)">R10</text>
<text x="126.4" y="97.6" transform="rotate(-90 126.4 97.6)">120</text>
<text x="128.9" y="96.5" transform="rotate(-90 128.9 96.5)">R11</text>
<text x="134" y="97.6" transform="rotate(-90 134 97.6)">120</text>
<text x="136.5" y="96.5" transform="rotate(-90 136.5 96.5)">R12</text>
<text x="189.1" y="99.9">GND</text>
<text x="231.2" y="99.9">GND</text>
<text x="39.6" y="102.5">+3.3V</text>
<text x="56.1" y="102.5">TP4 CANL</text>
<text x="167" y="104.6" transform="rotate(-90 167 104.6)">10k</text>
<text x="167.3" y="103.8">R16</text>
<text x="189.1" y="105">GND</text>
<text x="231.2" y="105">GND</text>
<text x="35.3" y="113.9">D</text>
<text x="47.2" y="110.1">U1</text>
<text x="58.6" y="111.5">JP2</text>
<text x="58.8" y="113.9">120</text>
<text x="116.3" y="108.1">GND</text>
<text x="167.3" y="113.9">R17</text>
<text x="189.1" y="112.6">GND</text>
<text x="189.1" y="110.1">GND</text>
<text x="231.2" y="110.1">GND</text>
<text x="231.2" y="112.6">GND</text>
<text x="35.3" y="116.5">R</text>
<text x="42.5" y="115.5" transform="rotate(-90 42.5 115.5)">VCC</text>
<text x="43.4" y="116.5">CANH</text>
<text x="43.6" y="119">CANL</text>
<text x="78.5" y="118.2" transform="rotate(-90 78.5 118.2)">D4</text>
<text x="86.9" y="115.6">C4</text>
<text x="87.2" y="118.2">100n</text>
<text x="167" y="114.8" transform="rotate(-90 167 114.8)">10k</text>
<text x="186.9" y="115.2">+3.3V</text>
<text x="233.5" y="115.6">+5V</text>
<text x="28.6" y="125.3">SN65HVD232</text>
<text x="42.5" y="122.4" transform="rotate(-90 42.5 122.4)">GND</text>
<text x="57.8" y="122.4" transform="rotate(-90 57.8 122.4)">120</text>
<text x="60.3" y="122" transform="rotate(-90 60.3 122)">R4</text>
<text x="76.2" y="123.8" transform="rotate(-90 76.2 123.8)">D_TVS_x2_AAC</text>
<text x="169.6" y="123.4">GND</text>
<text x="53.7" y="131.7">TP5 CANL</text>
<text x="39.9" y="133.6">GND</text>
<text x="49.8" y="136.8">JP1</text>
<text x="53.5" y="136.8">5V</text>
<text x="57.2" y="134.9">+5V</text>
<text x="42.2" y="139.3">J3</text>
<text x="42.6" y="148.2">CON_CAN</text>
<text x="56.6" y="151.3">GND</text>
<text x="28.2" y="158.8">H1</text>
<text x="28.7" y="161.3">MountingHole_Pad</text>
<text x="28.2" y="163.9">H3</text>
<text x="28.7" y="166.4">MountingHole_Pad</text>
<text x="28.2" y="169">H4</text>
<text x="28.7" y="171.5">MountingHole_Pad</text>
<text x="15.9" y="175.5">GND</text>
</g>
<g font-size="1.8">
<text x="118.1" y="41.8">C20</text>
<text x="118.1" y="39.3">B19</text>
<text x="118.1" y="36.7">A20</text>
<text x="135.2" y="39.3">B20</text>
<text x="135.2" y="36.7">H16</text>
<text x="165.1" y="39.3">G19</text>
<text x="165.1" y="41.8">J19</text>
<text x="165.1" y="36.7">G20</text>
<text x="182.2" y="39.3">H20</text>
<text x="182.5" y="36.7">J18</text>
<text x="213.4" y="39.3">P18</text>
<text x="213.4" y="36.7">M19</text>
<text x="213.4" y="41.8">N17</text>
<text x="230.2" y="39.3">M17</text>
<text x="230.4" y="36.7">N20</text>
<text x="118.1" y="44.3">H17</text>
<text x="118.1" y="46.9">D20</text>
<text x="135.2" y="46.9">D18</text>
<text x="165.1" y="46.9">K19</text>
<text x="165.1" y="44.3">K18</text>
<text x="182.5" y="46.9">J20</text>
<text x="213.4" y="46.9">R18</text>
<text x="213.4" y="44.3">P20</text>
<text x="230.4" y="46.9">R19</text>
<text x="118.1" y="49.4">H18</text>
<text x="118.1" y="52">F20</text>
<text x="135.2" y="49.4">D19</text>
<text x="135.3" y="52">E19</text>
<text x="165.1" y="52">M18</text>
<text x="165.1" y="49.4">L16</text>
<text x="182.4" y="52">L20</text>
<text x="182.4" y="49.4">L19</text>
<text x="213.4" y="52">U20</text>
<text x="213.4" y="49.4">P19</text>
<text x="230.6" y="49.4">T20</text>
<text x="230.6" y="52">T19</text>
<text x="118.1" y="54.5">F19</text>
<text x="135.2" y="54.5">K17</text>
<text x="165.1" y="54.5">M20</text>
<text x="182.4" y="54.5">L17</text>
<text x="213.4" y="54.5">V20</text>
<text x="230.4" y="54.5">U19</text>
<text x="166.4" y="68.5">L16</text>
<text x="40.6" y="77.4">A20</text>
<text x="54.6" y="76.1">L19</text>
<text x="66" y="76.1">Bleu</text>
<text x="201.9" y="76.1">M19</text>
<text x="219" y="76.1">N20</text>
<text x="40.6" y="79.9">B19</text>
<text x="54.6" y="81.2">L20</text>
<text x="66.4" y="81.2">Vert</text>
<text x="166.4" y="78.6">M18</text>
<text x="201.9" y="81.2">P18</text>
<text x="218.8" y="81.2">M17</text>
<text x="33" y="85">C20</text>
<text x="54.6" y="86.3">L17</text>
<text x="66.9" y="86.3">Rouge</text>
<text x="166.4" y="88.8">M20</text>
<text x="201.9" y="86.3">N17</text>
<text x="219" y="86.3">R19</text>
<text x="201.9" y="91.3">P20</text>
<text x="219.2" y="91.3">T20</text>
<text x="166.4" y="99">J18</text>
<text x="201.9" y="96.4">R18</text>
<text x="201.9" y="101.5">P19</text>
<text x="219" y="101.5">U19</text>
<text x="219.2" y="96.4">T19</text>
<text x="201.9" y="106.6">U20</text>
<text x="219.1" y="106.6">V20</text>
<text x="16.5" y="112.9">F20</text>
<text x="166.4" y="109.1">H20</text>
<text x="58.4" y="143.4">CANL</text>
<text x="58.4" y="140.9">CANH</text>
</g>
<g font-size="1.8" fill="#008400">
<text x="100.8" y="79.9">G20</text>
<text x="108.4" y="79.9">G19</text>
<text x="116.4" y="79.9">J19</text>
<text x="123.8" y="79.9">K18</text>
<text x="131.4" y="79.9">K19</text>
<text x="54.6" y="107.8">CANH</text>
<text x="54.6" y="125.6">CANL</text>
</g>
<g font-size="1.4" fill="#840000">
<text x="58" y="40.6">1</text>
<text x="88.5" y="40.6">3</text>
<text x="88.5" y="45.7">2</text>
</g>
<g font-size="1.4" fill="#008484">
<text x="62" y="41.4">+VIN</text>
<text x="80.6" y="41.4">+VOUT</text>
<text x="82.2" y="46.5">GND</text>
</g>
</svg>
